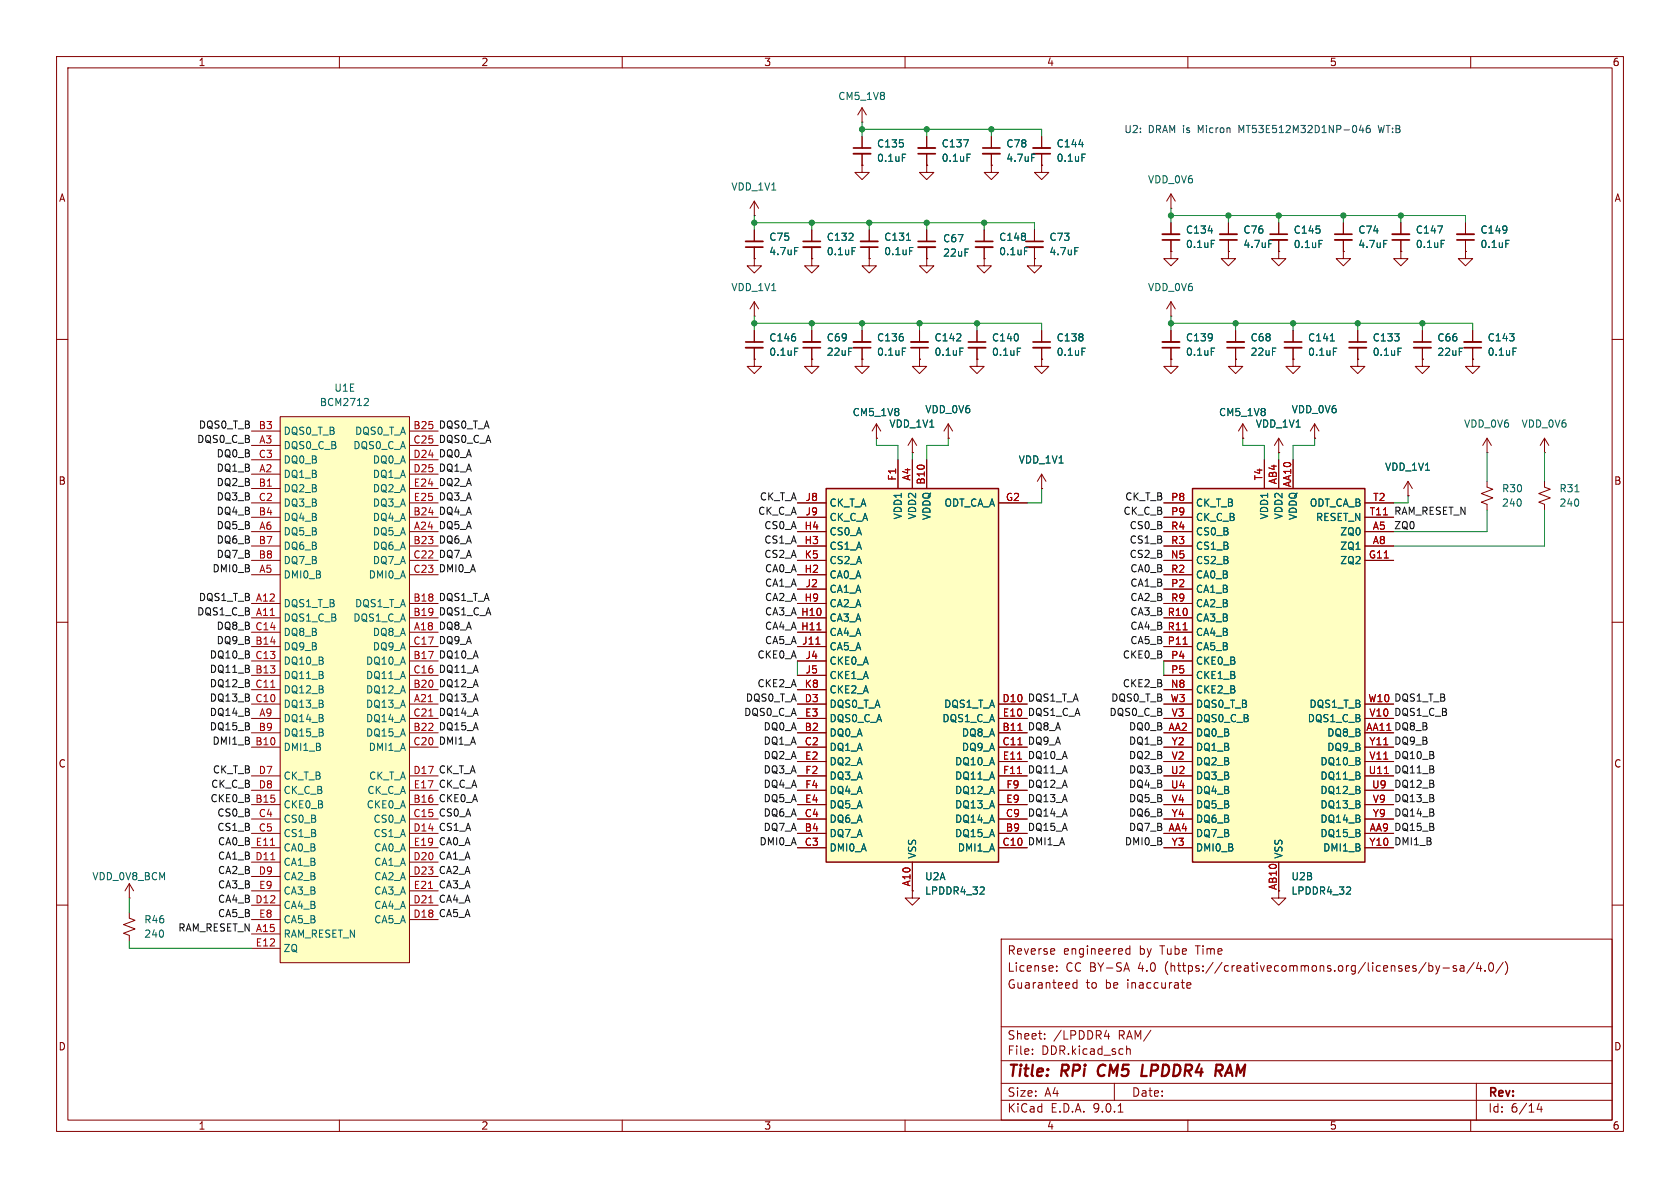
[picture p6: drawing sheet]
<svg xmlns="http://www.w3.org/2000/svg" width="297mm" height="210mm" viewBox="0 0 297 210" stroke-linecap="round" stroke-linejoin="round" font-family="sans-serif">
<g fill="none" stroke="#840000" stroke-width=".18">
<path d="M10 10h277v190h-277zM12 12h273v186h-273zM60 10v2M110 10v2M152.4 19.1v2.5M152.4 19.1l-.8 1.2M152.4 19.1l.8 1.2M160 10v2M210 10v2M260 10v2M152.4 21.6h.1M152.4 24.1v2.1"/>
<path d="M152.4 27.2v2M163.8 29.2v1.3h1.3l-1.3 1.3-1.2-1.3h1.2M163.8 29.2h.1M163.8 24.1v2.1M163.8 27.2v2M207 36.8h.1M207 34.3l-.8 1.3M207 34.3l.8 1.3M207 34.3v2.5M207 39.4v2M217.2 39.4v2M226.1 39.4v2"/>
<path d="M237.5 39.4v2M247.6 39.4v2M259.1 39.4v2M133.3 58.4v2.1M143.5 45.7v1.3h1.3l-1.3 1.3-1.3-1.3h1.3M143.5 45.7h.1M143.5 40.6v2.1M143.5 43.7v2M143.5 58.4v2.1M152.4 58.4v2.1M163.8 40.6v2.1M163.8 43.7v2"/>
<path d="M207 44.5v1.2h1.3l-1.3 1.3-1.3-1.3h1.3M207 44.5h.1M207 55.9h.1M207 42.4v2.1M207 53.3v2.6M207 58.4v2.1M207 53.3l-.8 1.3M207 53.3l.8 1.3M217.2 44.5v1.2h1.2l-1.2 1.3-1.3-1.3h1.3M217.2 44.5h.1M217.2 42.4v2.1M218.4 58.4v2.1"/>
<path d="M226.1 44.5v1.2h1.2l-1.2 1.3-1.3-1.3h1.3M226.1 44.5h.1M226.1 42.4v2.1M228.6 58.4v2.1M237.5 44.5v1.2h1.3l-1.3 1.3-1.3-1.3h1.3M237.5 44.5h.1M237.5 42.4v2.1M240 58.4v2.1M247.6 44.5v1.2h1.3l-1.3 1.3-1.2-1.3h1.2M247.6 44.5h.1M247.6 42.4v2.1M251.5 58.4v2.1"/>
<path d="M259.1 44.5v1.2h1.2l-1.2 1.3-1.3-1.3h1.3M259.1 44.5h.1M259.1 42.4v2.1M260.3 58.4v2.1M10 60h2M133.3 61.5v2M143.5 63.5v1.3h1.3l-1.3 1.2-1.3-1.2h1.3M143.5 63.5h.1M143.5 61.5v2M152.4 63.5v1.3h1.3l-1.3 1.2-1.3-1.2h1.3M152.4 63.5h.1M152.4 61.5v2"/>
<path d="M161.3 77.5l-.8 1.2M161.3 77.5l.8 1.2M161.3 77.5v2.5M162.6 63.5v1.3h1.2l-1.2 1.2-1.3-1.2h1.3M162.6 63.5h.1M167.6 77.5h.1M167.6 74.9l-.7 1.3M167.6 74.9l.8 1.3M167.6 74.9v2.6M207 63.5v1.3h1.3l-1.3 1.2-1.3-1.2h1.3M207 63.5h.1M207 61.5v2"/>
<path d="M218.4 63.5v1.3h1.3l-1.3 1.2-1.2-1.2h1.2M218.4 63.5h.1M218.4 61.5v2M219.7 77.5h.1M219.7 74.9l-.8 1.3M219.7 74.9l.8 1.3M219.7 74.9v2.6M226.1 77.5v2.5M226.1 77.5l-.8 1.2M226.1 77.5l.7 1.2M228.6 63.5v1.3h1.3l-1.3 1.2-1.3-1.2h1.3M228.6 63.5h.1"/>
<path d="M228.6 61.5v2M232.4 77.5h.1M232.4 74.9l-.8 1.3M232.4 74.9l.8 1.3M232.4 74.9v2.6M240 63.5v1.3h1.3l-1.3 1.2-1.2-1.2h1.2M240 63.5h.1M240 61.5v2M251.5 63.5v1.3h1.2l-1.2 1.2-1.3-1.2h1.3M251.5 63.5h.1M251.5 61.5v2M260.3 63.5v1.3h1.3l-1.3 1.2-1.2-1.2h1.2"/>
<path d="M260.3 63.5h.1M260.3 61.5v2M285 60h2M161.3 80h.1M184.1 86.4h.1M184.1 83.8l-.7 1.3M184.1 83.8l.8 1.3M184.1 83.8v2.6M226.1 80h.1M248.9 87.6h.1M248.9 85.1l-.7 1.3M248.9 85.1l.8 1.3"/>
<path d="M248.9 85.1v2.5M10 110h2M285 110h2M161.3 157.5v1.3h1.3l-1.3 1.2-1.3-1.2h1.3M161.3 157.5h.1M10 160h2M177 166h108v32h-108zM186.4 167.8l.1 .3-.8 .1M186.8 171.6v.1M186.8 170.8v.1M190.4 173.2v1.5M190.4 173.8l-.4-.1-.3 .3v.4l.1 .2h.6"/>
<path d="M199.2 170.2l.5 1.5M199.7 167.2v1.5M199.7 167.8l-.4-.1-.3 .3v.4l.2 .2h.5M209.8 174.2l.7-.1v-.3l-.5-.1-.2 .2 .1 .7h.6M252.6 170.2v1.5M252.6 170.8l.4-.1 .3 .3v.4l-.1 .2h-.6M253.8 170.7l.4 1M254.2 171.7l-.2 .4-.2 .1M254.5 170.7l-.3 1M255.1 171.1h1.1M257.5 170.8l-.4-.1-.2 .2 .1 .2 .5 .2v.3h-.6M258.2 170.8h.5l.1 .9"/>
<path d="M258.8 171.1h-.5a.29 .29 0 0 0-.2 .3 .29 .29 0 0 0 .2 .3l.5-.1M260.6 170.1l-1.3 2M261.4 170.1l-.4 1.1h1M261.7 170.7v1M262.5 171.6v.1M263.3 170.3l.2-.1a.81 .81 0 0 1 .6 .6 .81 .81 0 0 1-.3 .8l-.1 .1a.81 .81 0 0 1-.4-1.4zM265.7 170.1l-1.2 2M266.1 170a1.72 1.72 0 0 1 0 2.3M285 160h2M60 198v2M110 198v2M160 198v2"/>
<path d="M177 194.5h108M177 191.5h108M177 187.5h108M177 181.5h108M182.5 186.3v.1M182.5 185.5v.1M184.7 183.6v.1M184.7 182.8v.1M195.2 183.2h1M196 182.7v1M197 191.5v3M197.7 196.6h.8"/>
<path d="M199.2 184.9v1.5M199.2 185.5l.2-.1 .3 .1 .1 .9M210 198v2M260 198v2M261 191.5v6.5M272.1 195l-.4 1.1h1M272.5 195.6v1"/>
</g>
<path d="M194.4 188.5a1.27 1.27 0 0 0 0 1.6M202 188.2l-.2 2h.9M215.1 188.2l.9 .1a.58 .58 0 0 1-.3 1h-.8M215.4 189.3l.6 .9" fill="none" stroke="#840000" stroke-width=".4"/>
<g fill="none" stroke="#840000" stroke-width=".3">
<path d="M150.9 26.2h3M162.3 27.2h3.1M142 42.7h3M162.3 42.7h3.1M205.5 42.4h3M215.6 42.4h3.1M224.5 41.4h3.1M236 41.4h3M246.1 42.4h3.1M257.6 42.4h3M131.8 60.5h3.1M142 61.5h3"/>
<path d="M150.9 61.5h3M205.5 61.5h3M216.9 61.5h3.1M227.1 60.5h3M238.5 60.5h3.1M249.9 60.5h3.1M258.8 61.5h3.1"/>
</g>
<g fill="none" stroke="#840000" stroke-width=".33">
<path d="M150.9 27.2h3M162.3 26.2h3.1M142 43.7h3M162.3 43.7h3.1M205.5 41.4h3M215.6 41.4h3.1M224.5 42.4h3.1M236 42.4h3M246.1 41.4h3.1M257.6 41.4h3M131.8 61.5h3.1M142 60.5h3"/>
<path d="M150.9 60.5h3M205.5 60.5h3M216.9 60.5h3.1M227.1 61.5h3M238.5 61.5h3.1M249.9 61.5h3.1M258.8 60.5h3.1"/>
</g>
<g fill="none" stroke="#006464" stroke-width=".18">
<path d="M159.5 27.3h.6M170.4 24.7h.8l-.5 1.3M171 27.2h.6M254.2 39.9h.8l-.5 1.3M150.6 43.8h.6M213.6 40.8h.8M214.1 42.5h.6M224.3 42.5h.6M233.2 42.5h.6M244.6 42.5h.6M254.8 42.5h.6M266.2 42.5h.6"/>
<path d="M140.5 61.5h.6M159.5 61.5h.6M214.1 61.5h.6M235.2 60.3h.7M235.7 61.5h.6M247.2 61.5h.6M267.5 61.5h.6"/>
</g>
<path d="M49.5 73.7h22.9v96.5h-22.9z" fill="#ffffc2"/>
<g fill="none" stroke="#840000" stroke-width=".18">
<path d="M175.3 29.2v1.3h1.2l-1.2 1.3-1.3-1.3h1.3M175.3 29.2h.1M175.3 24.1v2.1M175.3 27.2v2M184.1 29.2v1.3h1.3l-1.3 1.3-1.2-1.3h1.2M184.1 29.2h.1M184.1 24.1v2.1M184.1 27.2v2M174 45.7v1.3h1.3l-1.3 1.3-1.3-1.3h1.3M174 45.7h.1M174 40.6v2.1M174 43.7v2"/>
<path d="M182.9 45.7v1.3h1.2l-1.2 1.3-1.3-1.3h1.3M182.9 45.7h.1M182.9 40.6v2.1M182.9 43.7v2M44.4 76.2h5.1M44.4 78.7h5.1M49.5 73.7h22.9v96.5h-22.9zM72.4 76.2h5.1M72.4 78.7h5.1M133.3 63.5v1.3h1.3l-1.3 1.2-1.2-1.2h1.2M133.3 63.5h.1M262.9 77.5l-.8 1.2"/>
<path d="M262.9 77.5l.8 1.2M262.9 77.5v2.5M273 77.5l-.7 1.2M273 77.5l.8 1.2M273 77.5v2.5M44.4 81.3h5.1M44.4 83.8h5.1M44.4 86.4h5.1M44.4 88.9h5.1M44.4 91.4h5.1M44.4 94h5.1M44.4 96.5h5.1"/>
<path d="M44.4 99.1h5.1M72.4 81.3h5.1M72.4 83.8h5.1M72.4 86.4h5.1M72.4 88.9h5.1M72.4 91.4h5.1M72.4 94h5.1M72.4 96.5h5.1M72.4 99.1h5.1M262.9 80h.1M262.9 85.1v1l1 .4-2 .7 2 .8-2 .8 1 .4v1M273 80h.1"/>
<path d="M273 85.1v1l1.1 .4-2.1 .7 2.1 .8-2.1 .8 1 .4v1M44.4 101.6h5.1M44.4 106.7h5.1M44.4 109.2h5.1M44.4 111.8h5.1M44.4 114.3h5.1M44.4 116.8h5.1M44.4 119.4h5.1M72.4 101.6h5.1M72.4 106.7h5.1M72.4 109.2h5.1M72.4 111.8h5.1"/>
<path d="M72.4 114.3h5.1M72.4 116.8h5.1M72.4 119.4h5.1M44.4 121.9h5.1M44.4 124.5h5.1M44.4 127h5.1M44.4 129.5h5.1M44.4 132.1h5.1M44.4 137.2h5.1M44.4 139.7h5.1M72.4 121.9h5.1M72.4 124.5h5.1"/>
<path d="M72.4 127h5.1M72.4 129.5h5.1M72.4 132.1h5.1M72.4 137.2h5.1M72.4 139.7h5.1M22.9 158.8h.1M22.9 156.2l-.8 1.3M22.9 156.2l.7 1.3M22.9 156.2v2.6M44.4 142.2h5.1M44.4 144.8h5.1M44.4 147.3h5.1"/>
<path d="M44.4 149.9h5.1M44.4 152.4h5.1M44.4 154.9h5.1M44.4 157.5h5.1M72.4 142.2h5.1M72.4 144.8h5.1M72.4 147.3h5.1M72.4 149.9h5.1M72.4 152.4h5.1M72.4 154.9h5.1M72.4 157.5h5.1M22.9 161.3v1l1 .4-2.1 .7 2.1 .8-2.1 .8 1.1 .4v1"/>
<path d="M44.4 160h5.1M44.4 162.6h5.1M44.4 165.1h5.1M44.4 167.6h5.1M72.4 160h5.1M72.4 162.6h5.1"/>
</g>
<path d="M47.9 121.5h.7M75.8 126.6h.7M47.8 149.4h.7M47.9 152h.7M75.7 157.1h.8M75.8 159.6h.7" fill="none" stroke="#a90000" stroke-width=".18"/>
<path d="M182.4 27.3h.6M190.7 25.5h.8M191.3 27.2h.6M181.1 43.8h.6M190 43.8h.6M64.6 70.4l.4 .1 .1 .3-.8 .9h.8M278.4 86.9h.7" fill="none" stroke="#006464" stroke-width=".18"/>
<path d="M173.7 26.2h3.1M182.6 27.2h3.1M172.5 42.7h3M181.4 42.7h3" fill="none" stroke="#840000" stroke-width=".3"/>
<path d="M173.7 27.2h3.1M182.6 26.2h3.1M172.5 43.7h3M181.4 43.7h3" fill="none" stroke="#840000" stroke-width=".33"/>
<path d="M146 86.4h30.5v66h-30.5z" fill="#ffffc2"/>
<path d="M146 86.4h30.5v66h-30.5z" fill="none" stroke="#840000" stroke-width=".25"/>
<g fill="none" stroke="#840000" stroke-width=".18">
<path d="M133.3 38.1h.1M133.3 35.6v2.5M133.3 35.6l-.7 1.2M133.3 35.6l.8 1.2M152.4 29.2v1.3h1.3l-1.3 1.3-1.3-1.3h1.3M152.4 29.2h.1M133.3 55.9h.1M133.3 45.7v1.3h1.3l-1.3 1.3-1.2-1.3h1.2M133.3 45.7h.1M133.3 53.3l-.7 1.3M133.3 53.3l.8 1.3M133.3 40.6v2.1"/>
<path d="M133.3 43.7v2M133.3 53.3v2.6M153.7 45.7v1.3h1.2l-1.2 1.3-1.3-1.3h1.3M153.7 45.7h.1M162.6 58.4v2.1M163.8 45.7v1.3h1.3l-1.3 1.3-1.2-1.3h1.2M163.8 45.7h.1M172.7 58.4v2.1M184.1 58.4v2.1M154.9 77.5h.1M154.9 74.9l-.7 1.3M154.9 74.9l.8 1.3"/>
<path d="M154.9 74.9v2.6M162.6 61.5v2M172.7 63.5v1.3h1.3l-1.3 1.2-1.3-1.2h1.3M172.7 63.5h.1M172.7 61.5v2M184.1 63.5v1.3h1.3l-1.3 1.2-1.2-1.2h1.2M184.1 63.5h.1M184.1 61.5v2M141 88.9h5M141 91.4h5M141 94h5M141 96.5h5"/>
<path d="M141 99.1h5M158.7 81.3v5.1M161.3 81.3v5.1M163.8 81.3v5.1M176.5 88.9h5.1M141 101.6h5M141 104.1h5M141 106.7h5M141 109.2h5M141 111.8h5M141 114.3h5M141 116.8h5"/>
<path d="M141 119.4h5M141 121.9h5M141 124.5h5M141 127h5M141 129.5h5M141 132.1h5M141 134.6h5M141 137.2h5M141 139.7h5M176.5 124.5h5.1M176.5 127h5.1M176.5 129.5h5.1"/>
<path d="M176.5 132.1h5.1M176.5 134.6h5.1M176.5 137.2h5.1M176.5 139.7h5.1M141 142.2h5M141 144.8h5M141 147.3h5M141 149.9h5M161.3 152.4v5.1M176.5 142.2h5.1M176.5 144.8h5.1M176.5 147.3h5.1"/>
<path d="M176.5 149.9h5.1M226.1 157.5v1.3h1.2l-1.2 1.2-1.3-1.2h1.3"/>
</g>
<path d="M144.2 113.9h.8M144.4 111.3h.7M179.9 136.7h.7M179.9 134.2h.7M179.9 129.1h.8M179.9 131.7h.8" fill="none" stroke="#a90000" stroke-width=".18"/>
<path d="M140.5 43.8h.6M169.7 61.5h.6M179.8 61.5h.7M191.3 61.5h.6M173.9 156.9l.1 .1-.1 .3-.7 .8h.8" fill="none" stroke="#006464" stroke-width=".18"/>
<path d="M131.8 43.7h3.1M161 61.5h3.1M171.2 60.5h3M182.6 60.5h3.1" fill="none" stroke="#840000" stroke-width=".3"/>
<path d="M131.8 42.7h3.1M161 60.5h3.1M171.2 61.5h3M182.6 61.5h3.1" fill="none" stroke="#840000" stroke-width=".33"/>
<path d="M210.8 86.4h30.5v66h-30.5z" fill="#ffffc2"/>
<path d="M210.8 86.4h30.5v66h-30.5z" fill="none" stroke="#840000" stroke-width=".25"/>
<g fill="none" stroke="#840000" stroke-width=".18">
<path d="M152.4 29.2h.1M152.4 24.1v2.1M152.4 27.2v2M163.8 29.2h.1M163.8 24.1v2.1M163.8 27.2v2M175.3 29.2h.1M175.3 24.1v2.1M175.3 27.2v2M184.1 29.2h.1M184.1 24.1v2.1M184.1 27.2v2"/>
<path d="M207 39.4v2M217.2 39.4v2M226.1 39.4v2M237.5 39.4v2M247.6 39.4v2M259.1 39.4v2M133.3 45.7h.1M133.3 40.6v2.1M133.3 43.7v2M133.3 58.4v2.1M143.5 45.7h.1M143.5 40.6v2.1"/>
<path d="M143.5 43.7v2M143.5 58.4v2.1M152.4 58.4v2.1M153.7 45.7h.1M153.7 40.6v2.1M153.7 43.7v2M162.6 58.4v2.1M163.8 45.7h.1M163.8 40.6v2.1M163.8 43.7v2M172.7 58.4v2.1M174 45.7h.1"/>
<path d="M174 40.6v2.1M174 43.7v2M182.9 45.7h.1M182.9 40.6v2.1M182.9 43.7v2M184.1 58.4v2.1M207 44.5h.1M207 42.4v2.1M207 58.4v2.1M217.2 44.5h.1M217.2 42.4v2.1M218.4 58.4v2.1"/>
<path d="M226.1 44.5h.1M226.1 42.4v2.1M228.6 58.4v2.1M237.5 44.5h.1M237.5 42.4v2.1M240 58.4v2.1M247.6 44.5h.1M247.6 42.4v2.1M251.5 58.4v2.1M259.1 44.5h.1M259.1 42.4v2.1M260.3 58.4v2.1"/>
<path d="M133.3 63.5h.1M133.3 61.5v2M143.5 63.5h.1M143.5 61.5v2M152.4 63.5h.1M152.4 61.5v2M154.9 77.5h.1M162.6 63.5h.1M162.6 61.5v2M167.6 77.5h.1M172.7 63.5h.1M172.7 61.5v2"/>
<path d="M184.1 63.5h.1M184.1 61.5v2M207 63.5h.1M207 61.5v2M218.4 63.5h.1M218.4 61.5v2M219.7 77.5h.1M228.6 63.5h.1M228.6 61.5v2M232.4 77.5h.1M240 63.5h.1M240 61.5v2"/>
<path d="M251.5 63.5h.1M251.5 61.5v2M260.3 63.5h.1M260.3 61.5v2M141 88.9h5M141 91.4h5M141 94h5M141 96.5h5M141 99.1h5M158.7 81.3v5.1M161.3 80h.1M161.3 81.3v5.1"/>
<path d="M163.8 81.3v5.1M176.5 88.9h5.1M184.1 86.4h.1M205.7 88.9h5.1M205.7 91.4h5.1M205.7 94h5.1M205.7 96.5h5.1M205.7 99.1h5.1M223.5 81.3v5.1M226.1 80h.1M226.1 81.3v5.1M228.6 81.3v5.1"/>
<path d="M241.3 88.9h5.1M241.3 91.4h5.1M241.3 94h5.1M241.3 96.5h5.1M241.3 99.1h5.1M248.9 87.6h.1M141 101.6h5M141 104.1h5M141 106.7h5M141 109.2h5M141 111.8h5M141 114.3h5"/>
<path d="M141 116.8h5M141 119.4h5M205.7 101.6h5.1M205.7 104.1h5.1M205.7 106.7h5.1M205.7 109.2h5.1M205.7 111.8h5.1M205.7 114.3h5.1M205.7 116.8h5.1M205.7 119.4h5.1M141 121.9h5M141 124.5h5"/>
<path d="M141 127h5M141 129.5h5M141 132.1h5M141 134.6h5M141 137.2h5M141 139.7h5M176.5 124.5h5.1M176.5 127h5.1M176.5 129.5h5.1M176.5 132.1h5.1M176.5 134.6h5.1M176.5 137.2h5.1"/>
<path d="M176.5 139.7h5.1M205.7 121.9h5.1M205.7 124.5h5.1M205.7 127h5.1M205.7 129.5h5.1M205.7 132.1h5.1M205.7 134.6h5.1M205.7 137.2h5.1M205.7 139.7h5.1M241.3 124.5h5.1M241.3 127h5.1M241.3 129.5h5.1"/>
<path d="M241.3 132.1h5.1M241.3 134.6h5.1M241.3 137.2h5.1M241.3 139.7h5.1M141 142.2h5M141 144.8h5M141 147.3h5M141 149.9h5M161.3 157.5h.1M161.3 152.4v5.1M176.5 142.2h5.1M176.5 144.8h5.1"/>
<path d="M176.5 147.3h5.1M176.5 149.9h5.1M205.7 142.2h5.1M205.7 144.8h5.1M205.7 147.3h5.1M205.7 149.9h5.1M226.1 152.4v5.1M241.3 142.2h5.1M241.3 144.8h5.1M241.3 147.3h5.1M241.3 149.9h5.1"/>
</g>
<path d="M144.2 113.9h.8M144.4 111.3h.7M209.2 111.3h.7M209.2 113.9h.7M179.9 136.7h.7M179.9 134.2h.7M179.9 129.1h.8M179.9 131.7h.8M244.7 136.7h.8" fill="none" stroke="#a90000" stroke-width=".18"/>
<g fill="none" stroke="#006464" stroke-width=".18">
<path d="M159.5 27.3h.6M170.4 24.7h.8l-.5 1.3M171 27.2h.6M182.4 27.3h.6M190.7 25.5h.8M191.3 27.2h.6M254.2 39.9h.8l-.5 1.3M140.5 43.8h.6M150.6 43.8h.6M160.3 42.5h.7M160.8 43.8h.6M181.1 43.8h.6"/>
<path d="M190 43.8h.6M213.6 40.8h.8M214.1 42.5h.6M224.3 42.5h.6M233.2 42.5h.6M244.6 42.5h.6M254.8 42.5h.6M266.2 42.5h.6M140.5 61.5h.6M159.5 61.5h.6M169.7 61.5h.6M179.8 61.5h.7"/>
<path d="M191.3 61.5h.6M214.1 61.5h.6M235.2 60.3h.7M235.7 61.5h.6M247.2 61.5h.6M267.5 61.5h.6M173.9 156.9l.1 .1-.1 .3-.7 .8h.8M238.7 156.9l.1 .1-.1 .3-.7 .8h.8"/>
</g>
<path d="M152.1 43.7h3.1" fill="none" stroke="#840000" stroke-width=".3"/>
<path d="M152.1 42.7h3.1" fill="none" stroke="#840000" stroke-width=".33"/>
<g fill="none" stroke="#009600" stroke-width=".18">
<path d="M133.3 39.4h49.6v1.2M133.3 38.1v2.5M143.5 39.4v1.2M152.4 22.9h31.7v1.2M152.4 21.6v2.5M153.7 39.4v1.2M163.8 22.9v1.2M163.8 39.4v1.2M174 39.4v1.2M175.3 22.9v1.2M207 38.1h52.1v1.3M207 36.8v2.6"/>
<path d="M217.2 38.1v1.3M226.1 38.1v1.3M237.5 38.1v1.3M247.6 38.1v1.3M133.3 57.2h50.8v1.2M133.3 55.9v2.5M143.5 57.2v1.2M152.4 57.2v1.2M162.6 57.2v1.2M172.7 57.2v1.2M207 55.9v2.5M207 57.2h53.3v1.2"/>
<path d="M218.4 57.2v1.2M228.6 57.2v1.2M240 57.2v1.2M251.5 57.2v1.2M154.9 77.5v1.2h3.8v2.6M167.6 77.5v1.2h-3.8v2.6M219.7 77.5v1.2h3.8v2.6M232.4 77.5v1.2h-3.8v2.6M161.3 80v1.3M184.1 86.4v2.5h-2.5M226.1 80v1.3M248.9 87.6v1.3h-2.5"/>
<path d="M262.9 80v5.1M262.9 90.2v3.8h-16.5M273 80v5.1M273 90.2v6.3h-26.6M141 116.8v2.6M205.7 116.8v2.6M22.9 158.8v2.5M22.9 166.4v1.2h21.5"/>
</g>
<path d="M240.6 22.1l-.3 .9h.8M240.9 22.6v.8M242.1 22.2h-.3a.86 .86 0 0 0 0 1.2l.4-.1 .1-.4-.3-.2h-.2l-.3 .2M243.6 22.2l.3 1.2" fill="none" stroke="#0000c2" stroke-width=".18"/>
<g fill="#009600" stroke="#009600" stroke-width=".18">
<circle cx="247.6" cy="38.1" r=".46"/>
<circle cx="237.5" cy="38.1" r=".46"/>
<circle cx="218.4" cy="57.2" r=".46"/>
<circle cx="207" cy="38.1" r=".46"/>
<circle cx="217.2" cy="38.1" r=".46"/>
<circle cx="226.1" cy="38.1" r=".46"/>
<circle cx="207" cy="57.2" r=".46"/>
<circle cx="240" cy="57.2" r=".46"/>
<circle cx="228.6" cy="57.2" r=".46"/>
<circle cx="251.5" cy="57.2" r=".46"/>
<circle cx="175.3" cy="22.9" r=".46"/>
<circle cx="172.7" cy="57.2" r=".46"/>
<circle cx="162.6" cy="57.2" r=".46"/>
<circle cx="153.7" cy="39.4" r=".46"/>
<circle cx="152.4" cy="57.2" r=".46"/>
<circle cx="174" cy="39.4" r=".46"/>
<circle cx="163.8" cy="39.4" r=".46"/>
<circle cx="143.5" cy="39.4" r=".46"/>
<circle cx="163.8" cy="22.9" r=".46"/>
<circle cx="152.4" cy="22.9" r=".46"/>
<circle cx="143.5" cy="57.2" r=".46"/>
<circle cx="133.3" cy="39.4" r=".46"/>
<circle cx="133.3" cy="57.2" r=".46"/>
</g>
<g font-size="2.8" fill="#840000">
<text x="178" y="190.9">Title:</text>
<text x="187.7" y="190.9">RPi</text>
<text x="194.9" y="190.9">CM5</text>
<text x="203.4" y="190.9">LPDDR4</text>
<text x="217.3" y="190.9">RAM</text>
</g>
<g font-size="2.1" fill="#840000">
<text x="178" y="172">License:</text>
<text x="178" y="169">Reverse</text>
<text x="187.9" y="169">engineered</text>
<text x="188.4" y="172">CC BY-SA</text>
<text x="201.3" y="172">4.0</text>
<text x="201.5" y="169">by</text>
<text x="205.3" y="169">Tube</text>
<text x="206.2" y="172">(https://creativecommons.org/licenses/by-sa/4.0/)</text>
<text x="211.7" y="169">Time</text>
<text x="178" y="175">Guaranteed</text>
<text x="191.9" y="175">to</text>
<text x="195.5" y="175">be</text>
<text x="199.4" y="175">inaccurate</text>
<text x="178" y="184">Sheet:</text>
<text x="186.2" y="184">/LPDDR4</text>
<text x="197.7" y="184">RAM/</text>
<text x="178" y="186.7">File:</text>
<text x="184.1" y="186.7">DDR.kicad_sch</text>
<text x="178" y="196.9">KiCad</text>
<text x="178" y="194.1">Size:</text>
<text x="184.7" y="194.1">A4</text>
<text x="185.7" y="196.9">E.D.A.</text>
<text x="193.3" y="196.9">9.0.1</text>
<text x="200" y="194.1">Date:</text>
<text x="263" y="194.3">Rev:</text>
<text x="263" y="196.9">Id:</text>
<text x="267.1" y="196.9">6/14</text>
</g>
<g font-size="1.8" fill="#840000">
<text x="35" y="11.9">1</text>
<text x="85" y="11.9">2</text>
<text x="135" y="11.9">3</text>
<text x="185" y="11.9">4</text>
<text x="235" y="11.9">5</text>
<text x="285" y="11.9">6</text>
<text x="10.3" y="35.9">A</text>
<text x="285.3" y="35.9">A</text>
<text x="10.3" y="85.9">B</text>
<text x="285.3" y="85.9">B</text>
<text x="10.3" y="135.9">C</text>
<text x="285.3" y="135.9">C</text>
<text x="10.3" y="185.9">D</text>
<text x="285.3" y="185.9">D</text>
<text x="35" y="199.9">1</text>
<text x="85" y="199.9">2</text>
<text x="135" y="199.9">3</text>
<text x="185" y="199.9">4</text>
<text x="235" y="199.9">5</text>
<text x="285" y="199.9">6</text>
</g>
<g font-size="1.8" fill="#006464">
<text x="148.1" y="17.9">CM5_1V8</text>
<text x="154.9" y="26.3">C135</text>
<text x="154.9" y="28.8">0.1uF</text>
<text x="166.4" y="26.3">C137</text>
<text x="166.4" y="28.8">0.1uF</text>
<text x="177.8" y="26.3">C78</text>
<text x="177.8" y="28.8">4.7uF</text>
<text x="186.7" y="26.3">C144</text>
<text x="186.7" y="28.8">0.1uF</text>
<text x="129.2" y="33.9">VDD_1V1</text>
<text x="202.9" y="32.6">VDD_0V6</text>
<text x="209.6" y="41.5">C134</text>
<text x="219.7" y="41.5">C76</text>
<text x="228.6" y="41.5">C145</text>
<text x="240" y="41.5">C74</text>
<text x="250.2" y="41.5">C147</text>
<text x="261.6" y="41.5">C149</text>
<text x="135.9" y="42.8">C75</text>
<text x="135.9" y="45.3">4.7uF</text>
<text x="146.1" y="42.8">C132</text>
<text x="146.1" y="45.3">0.1uF</text>
<text x="156.2" y="42.8">C131</text>
<text x="156.2" y="45.3">0.1uF</text>
<text x="166.6" y="43">C67</text>
<text x="166.6" y="45.6">22uF</text>
<text x="176.5" y="42.8">C148</text>
<text x="176.5" y="45.3">0.1uF</text>
<text x="185.4" y="42.8">C73</text>
<text x="185.4" y="45.3">4.7uF</text>
<text x="209.6" y="44">0.1uF</text>
<text x="219.7" y="44">4.7uF</text>
<text x="228.6" y="44">0.1uF</text>
<text x="240" y="44">4.7uF</text>
<text x="250.2" y="44">0.1uF</text>
<text x="261.6" y="44">0.1uF</text>
<text x="129.2" y="51.7">VDD_1V1</text>
<text x="202.9" y="51.7">VDD_0V6</text>
<text x="135.9" y="60.6">C146</text>
<text x="135.9" y="63.1">0.1uF</text>
<text x="146.1" y="60.5">C69</text>
<text x="146.1" y="63.1">22uF</text>
<text x="154.9" y="60.5">C136</text>
<text x="154.9" y="63.1">0.1uF</text>
<text x="165.1" y="60.5">C142</text>
<text x="165.1" y="63.1">0.1uF</text>
<text x="175.3" y="60.6">C140</text>
<text x="175.3" y="63.1">0.1uF</text>
<text x="186.7" y="60.6">C138</text>
<text x="186.7" y="63.1">0.1uF</text>
<text x="209.6" y="60.5">C139</text>
<text x="209.6" y="63.1">0.1uF</text>
<text x="221" y="60.5">C68</text>
<text x="221" y="63.1">22uF</text>
<text x="231.1" y="60.6">C141</text>
<text x="231.1" y="63.1">0.1uF</text>
<text x="242.6" y="60.6">C133</text>
<text x="242.6" y="63.1">0.1uF</text>
<text x="254" y="60.6">C66</text>
<text x="254" y="63.1">22uF</text>
<text x="262.9" y="60.5">C143</text>
<text x="262.9" y="63.1">0.1uF</text>
<text x="56.4" y="72">BCM2712</text>
<text x="59" y="69.4">U1E</text>
<text x="50" y="77.1">DQS0_T_B</text>
<text x="62.7" y="77.1">DQS0_T_A</text>
<text x="150.6" y="73.8">CM5_1V8</text>
<text x="157.1" y="75.8">VDD_1V1</text>
<text x="163.5" y="73.3">VDD_0V6</text>
<text x="215.4" y="73.8">CM5_1V8</text>
<text x="221.9" y="75.8">VDD_1V1</text>
<text x="228.3" y="73.3">VDD_0V6</text>
<text x="258.7" y="75.8">VDD_0V6</text>
<text x="268.9" y="75.8">VDD_0V6</text>
<text x="50" y="79.6">DQS0_C_B</text>
<text x="50" y="82.1">DQ0_B</text>
<text x="62.4" y="79.6">DQS0_C_A</text>
<text x="65.8" y="82.1">DQ0_A</text>
<text x="180" y="82.1">VDD_1V1</text>
<text x="244.8" y="83.4">VDD_1V1</text>
<text x="50" y="84.7">DQ1_B</text>
<text x="50" y="87.2">DQ2_B</text>
<text x="50" y="89.8">DQ3_B</text>
<text x="65.8" y="84.7">DQ1_A</text>
<text x="65.8" y="87.2">DQ2_A</text>
<text x="65.8" y="89.8">DQ3_A</text>
<text x="146.6" y="89.8">CK_T_A</text>
<text x="166.9" y="89.8">ODT_CA_A</text>
<text x="211.3" y="89.8">CK_T_B</text>
<text x="231.5" y="89.8">ODT_CA_B</text>
<text x="265.4" y="89.8">240</text>
<text x="265.4" y="87.2">R30</text>
<text x="275.6" y="89.8">240</text>
<text x="275.6" y="87.2">R31</text>
<text x="50" y="92.3">DQ4_B</text>
<text x="50" y="94.8">DQ5_B</text>
<text x="65.8" y="92.3">DQ4_A</text>
<text x="65.8" y="94.8">DQ5_A</text>
<text x="146.6" y="92.3">CK_C_A</text>
<text x="146.6" y="94.8">CS0_A</text>
<text x="159.6" y="91.9" transform="rotate(-90 159.6 91.9)">VDD1</text>
<text x="162.2" y="91.9" transform="rotate(-90 162.2 91.9)">VDD2</text>
<text x="164.7" y="92" transform="rotate(-90 164.7 92)">VDDQ</text>
<text x="211.3" y="92.3">CK_C_B</text>
<text x="211.3" y="94.8">CS0_B</text>
<text x="224.4" y="91.9" transform="rotate(-90 224.4 91.9)">VDD1</text>
<text x="226.9" y="91.9" transform="rotate(-90 226.9 91.9)">VDD2</text>
<text x="229.5" y="92" transform="rotate(-90 229.5 92)">VDDQ</text>
<text x="232.5" y="92.3">RESET_N</text>
<text x="236.8" y="94.8">ZQ0</text>
<text x="50" y="97.4">DQ6_B</text>
<text x="50" y="99.9">DQ7_B</text>
<text x="65.8" y="97.4">DQ6_A</text>
<text x="65.8" y="99.9">DQ7_A</text>
<text x="146.6" y="97.4">CS1_A</text>
<text x="146.6" y="99.9">CS2_A</text>
<text x="211.3" y="97.4">CS1_B</text>
<text x="211.3" y="99.9">CS2_B</text>
<text x="236.8" y="97.4">ZQ1</text>
<text x="236.8" y="99.9">ZQ2</text>
<text x="50" y="102.5">DMI0_B</text>
<text x="50" y="107.5">DQS1_T_B</text>
<text x="62.7" y="107.5">DQS1_T_A</text>
<text x="65.1" y="102.5">DMI0_A</text>
<text x="146.6" y="102.5">CA0_A</text>
<text x="146.6" y="105">CA1_A</text>
<text x="146.6" y="107.5">CA2_A</text>
<text x="211.3" y="102.5">CA0_B</text>
<text x="211.3" y="105">CA1_B</text>
<text x="211.3" y="107.5">CA2_B</text>
<text x="50" y="110.1">DQS1_C_B</text>
<text x="50" y="112.6">DQ8_B</text>
<text x="62.4" y="110.1">DQS1_C_A</text>
<text x="65.8" y="112.6">DQ8_A</text>
<text x="146.6" y="110.1">CA3_A</text>
<text x="146.6" y="112.6">CA4_A</text>
<text x="211.3" y="110.1">CA3_B</text>
<text x="211.3" y="112.6">CA4_B</text>
<text x="50" y="115.2">DQ9_B</text>
<text x="50" y="117.7">DQ10_B</text>
<text x="64.6" y="117.7">DQ10_A</text>
<text x="65.8" y="115.2">DQ9_A</text>
<text x="146.6" y="115.2">CA5_A</text>
<text x="146.6" y="117.7">CKE0_A</text>
<text x="211.3" y="115.2">CA5_B</text>
<text x="211.3" y="117.7">CKE0_B</text>
<text x="50" y="120.2">DQ11_B</text>
<text x="50" y="122.8">DQ12_B</text>
<text x="50" y="125.3">DQ13_B</text>
<text x="64.6" y="120.2">DQ11_A</text>
<text x="64.6" y="122.8">DQ12_A</text>
<text x="64.6" y="125.3">DQ13_A</text>
<text x="146.6" y="120.2">CKE1_A</text>
<text x="146.6" y="122.8">CKE2_A</text>
<text x="146.6" y="125.3">DQS0_T_A</text>
<text x="166.8" y="125.3">DQS1_T_A</text>
<text x="211.3" y="120.2">CKE1_B</text>
<text x="211.3" y="122.8">CKE2_B</text>
<text x="211.3" y="125.3">DQS0_T_B</text>
<text x="231.4" y="125.3">DQS1_T_B</text>
<text x="50" y="127.9">DQ14_B</text>
<text x="50" y="130.4">DQ15_B</text>
<text x="64.6" y="127.9">DQ14_A</text>
<text x="64.6" y="130.4">DQ15_A</text>
<text x="146.6" y="127.9">DQS0_C_A</text>
<text x="146.6" y="130.4">DQ0_A</text>
<text x="166.5" y="127.9">DQS1_C_A</text>
<text x="170" y="130.4">DQ8_A</text>
<text x="211.3" y="127.9">DQS0_C_B</text>
<text x="211.3" y="130.4">DQ0_B</text>
<text x="231.1" y="127.9">DQS1_C_B</text>
<text x="234.5" y="130.4">DQ8_B</text>
<text x="50" y="132.9">DMI1_B</text>
<text x="65.1" y="132.9">DMI1_A</text>
<text x="146.6" y="132.9">DQ1_A</text>
<text x="146.6" y="135.5">DQ2_A</text>
<text x="168.7" y="135.5">DQ10_A</text>
<text x="170" y="132.9">DQ9_A</text>
<text x="211.3" y="132.9">DQ1_B</text>
<text x="211.3" y="135.5">DQ2_B</text>
<text x="233.3" y="135.5">DQ10_B</text>
<text x="234.5" y="132.9">DQ9_B</text>
<text x="50" y="138">CK_T_B</text>
<text x="50" y="140.6">CK_C_B</text>
<text x="50" y="143.1">CKE0_B</text>
<text x="64.7" y="143.1">CKE0_A</text>
<text x="64.8" y="140.6">CK_C_A</text>
<text x="65.1" y="138">CK_T_A</text>
<text x="146.6" y="138">DQ3_A</text>
<text x="146.6" y="140.6">DQ4_A</text>
<text x="146.6" y="143.1">DQ5_A</text>
<text x="168.7" y="138">DQ11_A</text>
<text x="168.7" y="140.6">DQ12_A</text>
<text x="168.7" y="143.1">DQ13_A</text>
<text x="211.3" y="138">DQ3_B</text>
<text x="211.3" y="140.6">DQ4_B</text>
<text x="211.3" y="143.1">DQ5_B</text>
<text x="233.3" y="138">DQ11_B</text>
<text x="233.3" y="140.6">DQ12_B</text>
<text x="233.3" y="143.1">DQ13_B</text>
<text x="50" y="145.6">CS0_B</text>
<text x="50" y="148.2">CS1_B</text>
<text x="65.9" y="145.6">CS0_A</text>
<text x="65.9" y="148.2">CS1_A</text>
<text x="146.6" y="145.6">DQ6_A</text>
<text x="146.6" y="148.2">DQ7_A</text>
<text x="168.7" y="145.6">DQ14_A</text>
<text x="168.7" y="148.2">DQ15_A</text>
<text x="211.3" y="145.6">DQ6_B</text>
<text x="211.3" y="148.2">DQ7_B</text>
<text x="233.3" y="145.6">DQ14_B</text>
<text x="233.3" y="148.2">DQ15_B</text>
<text x="16.2" y="155.8">VDD_0V8_BCM</text>
<text x="50" y="150.7">CA0_B</text>
<text x="50" y="153.3">CA1_B</text>
<text x="50" y="155.8">CA2_B</text>
<text x="66.1" y="150.7">CA0_A</text>
<text x="66.1" y="153.3">CA1_A</text>
<text x="66.1" y="155.8">CA2_A</text>
<text x="146.6" y="150.7">DMI0_A</text>
<text x="162.2" y="151.9" transform="rotate(-90 162.2 151.9)">VSS</text>
<text x="163.4" y="155.8">U2A</text>
<text x="169.2" y="150.7">DMI1_A</text>
<text x="211.3" y="150.7">DMI0_B</text>
<text x="226.9" y="151.9" transform="rotate(-90 226.9 151.9)">VSS</text>
<text x="228.2" y="155.8">U2B</text>
<text x="233.8" y="150.7">DMI1_B</text>
<text x="50" y="158.3">CA3_B</text>
<text x="50" y="160.9">CA4_B</text>
<text x="66.1" y="158.3">CA3_A</text>
<text x="66.1" y="160.9">CA4_A</text>
<text x="163.4" y="158.3">LPDDR4_32</text>
<text x="228.2" y="158.3">LPDDR4_32</text>
<text x="25.4" y="166">240</text>
<text x="25.4" y="163.4">R46</text>
<text x="50" y="163.4">CA5_B</text>
<text x="50" y="166">RAM_RESET_N</text>
<text x="66.1" y="163.4">CA5_A</text>
<text x="50" y="168.5">ZQ</text>
</g>
<g font-size="1.8" fill="#0000c2">
<text x="198.7" y="23.7">U2:</text>
<text x="203" y="23.7">DRAM is</text>
<text x="212" y="23.7">Micron</text>
<text x="219.4" y="23.7">MT53E512M32D1NP-046</text>
<text x="244.4" y="23.7">WT:B</text>
</g>
<g font-size="1.8" fill="#0f0f0f">
<text x="35.1" y="75.9">DQS0_T_B</text>
<text x="77.5" y="75.9">DQS0_T_A</text>
<text x="34.8" y="78.4">DQS0_C_B</text>
<text x="38.2" y="83.5">DQ1_B</text>
<text x="38.2" y="80.9">DQ0_B</text>
<text x="77.5" y="83.5">DQ1_A</text>
<text x="77.5" y="78.4">DQS0_C_A</text>
<text x="77.5" y="80.9">DQ0_A</text>
<text x="38.2" y="88.6">DQ3_B</text>
<text x="38.2" y="86">DQ2_B</text>
<text x="77.5" y="86">DQ2_A</text>
<text x="77.5" y="88.6">DQ3_A</text>
<text x="134.2" y="88.6">CK_T_A</text>
<text x="198.8" y="88.6">CK_T_B</text>
<text x="38.2" y="91.1">DQ4_B</text>
<text x="38.2" y="93.6">DQ5_B</text>
<text x="77.5" y="93.6">DQ5_A</text>
<text x="77.5" y="91.1">DQ4_A</text>
<text x="133.9" y="91.1">CK_C_A</text>
<text x="135" y="93.6">CS0_A</text>
<text x="198.5" y="91.1">CK_C_B</text>
<text x="199.6" y="93.6">CS0_B</text>
<text x="246.4" y="93.6">ZQ0</text>
<text x="246.4" y="91.1">RAM_RESET_N</text>
<text x="37.5" y="101.3">DMI0_B</text>
<text x="38.2" y="98.7">DQ7_B</text>
<text x="38.2" y="96.2">DQ6_B</text>
<text x="77.5" y="98.7">DQ7_A</text>
<text x="77.5" y="96.2">DQ6_A</text>
<text x="77.5" y="101.3">DMI0_A</text>
<text x="135" y="96.2">CS1_A</text>
<text x="135" y="98.7">CS2_A</text>
<text x="135.1" y="101.3">CA0_A</text>
<text x="199.6" y="98.7">CS2_B</text>
<text x="199.6" y="96.2">CS1_B</text>
<text x="199.7" y="101.3">CA0_B</text>
<text x="35.1" y="106.3">DQS1_T_B A12</text>
<text x="77.5" y="106.3">DQS1_T_A</text>
<text x="135.1" y="103.8">CA1_A</text>
<text x="135.1" y="106.3">CA2_A</text>
<text x="199.7" y="103.8">CA1_B</text>
<text x="199.7" y="106.3">CA2_B</text>
<text x="34.8" y="108.9">DQS1_C_B A11</text>
<text x="38.2" y="111.4">DQ8_B C14</text>
<text x="38.2" y="114">DQ9_B B14</text>
<text x="77.5" y="108.9">DQS1_C_A</text>
<text x="77.5" y="114">DQ9_A</text>
<text x="77.5" y="111.4">DQ8_A</text>
<text x="135.1" y="114">CA5_A J11</text>
<text x="135.1" y="111.4">CA4_A H11</text>
<text x="135.1" y="108.9">CA3_A H10</text>
<text x="199.7" y="111.4">CA4_B R11</text>
<text x="199.7" y="114">CA5_B P11</text>
<text x="199.7" y="108.9">CA3_B R10</text>
<text x="37" y="119">DQ11_B</text>
<text x="37" y="116.5">DQ10_B</text>
<text x="77.5" y="119">DQ11_A</text>
<text x="77.5" y="116.5">DQ10_A</text>
<text x="133.8" y="116.5">CKE0_A</text>
<text x="198.4" y="116.5">CKE0_B</text>
<text x="37" y="121.6">DQ12_B</text>
<text x="37" y="124.1">DQ13_B</text>
<text x="77.5" y="121.6">DQ12_A</text>
<text x="77.5" y="124.1">DQ13_A</text>
<text x="131.8" y="124.1">DQS0_T_A</text>
<text x="133.8" y="121.6">CKE2_A</text>
<text x="181.6" y="124.1">DQS1_T_A</text>
<text x="196.3" y="124.1">DQS0_T_B</text>
<text x="198.4" y="121.6">CKE2_B</text>
<text x="241.8" y="124.2">W10 DQS1_T_B</text>
<text x="37" y="129.2">DQ15_B</text>
<text x="37" y="126.7">DQ14_B</text>
<text x="37.5" y="131.7">DMI1_B B10</text>
<text x="77.5" y="131.7">DMI1_A</text>
<text x="77.5" y="126.7">DQ14_A</text>
<text x="77.5" y="129.2">DQ15_A</text>
<text x="131.5" y="126.7">DQS0_C_A</text>
<text x="134.9" y="129.2">DQ0_A</text>
<text x="134.9" y="131.7">DQ1_A</text>
<text x="181.6" y="131.7">DQ9_A</text>
<text x="181.6" y="126.7">DQS1_C_A</text>
<text x="181.6" y="129.2">DQ8_A</text>
<text x="196" y="126.7">DQS0_C_B</text>
<text x="199.5" y="129.2">DQ0_B AA2</text>
<text x="199.5" y="131.7">DQ1_B</text>
<text x="241.4" y="129.3">AA11 DQ8_B</text>
<text x="246.4" y="126.7">DQS1_C_B</text>
<text x="246.4" y="131.7">DQ9_B</text>
<text x="37.5" y="136.8">CK_T_B</text>
<text x="77.5" y="136.8">CK_T_A</text>
<text x="134.9" y="136.8">DQ3_A</text>
<text x="134.9" y="134.3">DQ2_A</text>
<text x="181.6" y="134.3">DQ10_A</text>
<text x="181.6" y="136.8">DQ11_A</text>
<text x="199.5" y="134.3">DQ2_B</text>
<text x="199.5" y="136.8">DQ3_B</text>
<text x="246.4" y="134.3">DQ10_B</text>
<text x="246.4" y="136.8">DQ11_B</text>
<text x="37.1" y="141.9">CKE0_B B15</text>
<text x="37.2" y="139.4">CK_C_B</text>
<text x="77.5" y="139.4">CK_C_A</text>
<text x="77.5" y="141.9">CKE0_A</text>
<text x="134.9" y="139.4">DQ4_A</text>
<text x="134.9" y="141.9">DQ5_A</text>
<text x="181.6" y="139.4">DQ12_A</text>
<text x="181.6" y="141.9">DQ13_A</text>
<text x="199.5" y="139.4">DQ4_B</text>
<text x="199.5" y="141.9">DQ5_B</text>
<text x="246.4" y="139.4">DQ12_B</text>
<text x="246.4" y="141.9">DQ13_B</text>
<text x="38.3" y="147">CS1_B</text>
<text x="38.3" y="144.4">CS0_B</text>
<text x="38.4" y="149.5">CA0_B E11</text>
<text x="77.5" y="147">CS1_A</text>
<text x="77.5" y="144.4">CS0_A</text>
<text x="77.5" y="149.5">CA0_A</text>
<text x="134.2" y="149.5">DMI0_A</text>
<text x="134.9" y="147">DQ7_A</text>
<text x="134.9" y="144.4">DQ6_A</text>
<text x="181.6" y="144.4">DQ14_A</text>
<text x="181.6" y="149.5">DMI1_A</text>
<text x="181.6" y="147">DQ15_A</text>
<text x="198.8" y="149.5">DMI0_B</text>
<text x="199.5" y="147">DQ7_B AA4</text>
<text x="199.5" y="144.4">DQ6_B</text>
<text x="242" y="147.1">AA9 DQ15_B</text>
<text x="246.4" y="149.5">DMI1_B</text>
<text x="246.4" y="144.4">DQ14_B</text>
<text x="38.4" y="154.6">CA2_B</text>
<text x="38.4" y="152.1">CA1_B D11</text>
<text x="77.5" y="152.1">CA1_A</text>
<text x="77.5" y="154.6">CA2_A</text>
<text x="38.4" y="159.7">CA4_B D12</text>
<text x="38.4" y="157.1">CA3_B</text>
<text x="77.5" y="157.1">CA3_A</text>
<text x="77.5" y="159.7">CA4_A</text>
<text x="31.4" y="164.8">RAM_RESET_N A15</text>
<text x="38.4" y="162.2">CA5_B</text>
<text x="77.5" y="162.2">CA5_A</text>
</g>
<g font-size="1.8" fill="#a90000">
<text x="45.6" y="75.9">B3</text>
<text x="73" y="75.9">B25</text>
<text x="45.6" y="81">C3</text>
<text x="45.7" y="78.5">A3</text>
<text x="45.7" y="83.6">A2</text>
<text x="73" y="78.5">C25</text>
<text x="73" y="81">D24</text>
<text x="73" y="83.6">D25</text>
<text x="45.6" y="86.1">B1</text>
<text x="45.6" y="88.6">C2</text>
<text x="73" y="86.1">E24</text>
<text x="73" y="88.6">E25</text>
<text x="142.3" y="88.6">J8</text>
<text x="158.5" y="85.1" transform="rotate(-90 158.5 85.1)">F1</text>
<text x="161" y="85.1" transform="rotate(-90 161 85.1)">A4</text>
<text x="163.6" y="85.8" transform="rotate(-90 163.6 85.8)">B10</text>
<text x="177.7" y="88.6">G2</text>
<text x="206.9" y="88.6">P8</text>
<text x="223.3" y="85" transform="rotate(-90 223.3 85)">T4</text>
<text x="225.8" y="85.7" transform="rotate(-90 225.8 85.7)">AB4</text>
<text x="228.3" y="86.2" transform="rotate(-90 228.3 86.2)">AA10</text>
<text x="242.6" y="88.6">T2</text>
<text x="45.6" y="91.2">B4</text>
<text x="45.7" y="93.7">A6</text>
<text x="73" y="91.2">B24</text>
<text x="73.1" y="93.7">A24</text>
<text x="142.1" y="93.7">H4</text>
<text x="142.3" y="91.2">J9</text>
<text x="206.9" y="91.2">P9</text>
<text x="206.9" y="93.7">R4</text>
<text x="242" y="91.2">T11</text>
<text x="242.6" y="93.7">A5</text>
<text x="45.6" y="96.3">B7</text>
<text x="45.6" y="98.8">B8</text>
<text x="45.7" y="101.3">A5</text>
<text x="73" y="96.3">B23</text>
<text x="73" y="98.8">C22</text>
<text x="73" y="101.3">C23</text>
<text x="142.1" y="96.3">H3</text>
<text x="142.1" y="101.3">H2</text>
<text x="142.2" y="98.8">K5</text>
<text x="206.9" y="98.8">N5</text>
<text x="206.9" y="96.3">R3</text>
<text x="206.9" y="101.3">R2</text>
<text x="241.9" y="98.8">G11</text>
<text x="242.6" y="96.3">A8</text>
<text x="73" y="106.4">B18</text>
<text x="142.1" y="106.4">H9</text>
<text x="142.3" y="103.9">J2</text>
<text x="206.9" y="103.9">P2</text>
<text x="206.9" y="106.4">R9</text>
<text x="73" y="109">B19</text>
<text x="73.1" y="111.5">A18</text>
<text x="141.5" y="109">H10</text>
<text x="141.5" y="111.5">H11</text>
<text x="206.3" y="109">R10</text>
<text x="206.3" y="111.5">R11</text>
<text x="45" y="116.6">C13</text>
<text x="45" y="119.1">B13</text>
<text x="73" y="114">C17</text>
<text x="73" y="116.6">B17</text>
<text x="73" y="119.1">C16</text>
<text x="141.7" y="114">J11</text>
<text x="142.3" y="116.6">J4</text>
<text x="142.3" y="119.1">J5</text>
<text x="206.3" y="114">P11</text>
<text x="206.9" y="116.6">P4</text>
<text x="206.9" y="119.1">P5</text>
<text x="45" y="121.7">C11</text>
<text x="45" y="124.2">C10</text>
<text x="73" y="121.7">B20</text>
<text x="73.1" y="124.2">A21</text>
<text x="142.2" y="121.7">K8</text>
<text x="142.2" y="124.2">D3</text>
<text x="177.1" y="124.2">D10</text>
<text x="206.8" y="124.2">W3</text>
<text x="206.9" y="121.7">N8</text>
<text x="241.8" y="124.2">W10</text>
<text x="45.6" y="129.3">B9</text>
<text x="45.7" y="126.7">A9</text>
<text x="73" y="126.7">C21</text>
<text x="73" y="129.3">B22</text>
<text x="73" y="131.8">C20</text>
<text x="142.2" y="129.3">B2</text>
<text x="142.2" y="131.8">C2</text>
<text x="142.2" y="126.7">E3</text>
<text x="177.1" y="129.3">B11</text>
<text x="177.1" y="131.8">C11</text>
<text x="177.2" y="126.7">E10</text>
<text x="206.5" y="129.3">AA2</text>
<text x="207" y="126.7">V3</text>
<text x="207" y="131.8">Y2</text>
<text x="241.4" y="129.3">AA11</text>
<text x="242" y="126.7">V10</text>
<text x="242" y="131.8">Y11</text>
<text x="45.6" y="136.9">D7</text>
<text x="73" y="136.9">D17</text>
<text x="142.2" y="134.4">E2</text>
<text x="142.3" y="136.9">F2</text>
<text x="177.2" y="134.4">E11</text>
<text x="177.2" y="136.9">F11</text>
<text x="206.9" y="136.9">U2</text>
<text x="207" y="134.4">V2</text>
<text x="241.9" y="136.9">U11</text>
<text x="242" y="134.4">V11</text>
<text x="45.6" y="139.4">D8</text>
<text x="73" y="142">B16</text>
<text x="73" y="139.4">E17</text>
<text x="142.2" y="142">E4</text>
<text x="142.3" y="139.4">F4</text>
<text x="177.8" y="142">E9</text>
<text x="177.8" y="139.4">F9</text>
<text x="206.9" y="139.4">U4</text>
<text x="207" y="142">V4</text>
<text x="242.5" y="139.4">U9</text>
<text x="242.6" y="142">V9</text>
<text x="45.6" y="144.5">C4</text>
<text x="45.6" y="147.1">C5</text>
<text x="73" y="144.5">C15</text>
<text x="73" y="147.1">D14</text>
<text x="73" y="149.6">E19</text>
<text x="142.2" y="144.5">C4</text>
<text x="142.2" y="147.1">B4</text>
<text x="142.2" y="149.6">C3</text>
<text x="177.1" y="149.6">C10</text>
<text x="177.7" y="144.5">C9</text>
<text x="177.7" y="147.1">B9</text>
<text x="206.5" y="147.1">AA4</text>
<text x="207" y="144.5">Y4</text>
<text x="207" y="149.6">Y3</text>
<text x="242" y="149.6">Y10</text>
<text x="242" y="147.1">AA9</text>
<text x="242.6" y="144.5">Y9</text>
<text x="45.6" y="154.7">D9</text>
<text x="73" y="152.1">D20</text>
<text x="73" y="154.7">D23</text>
<text x="45.7" y="157.2">E9</text>
<text x="73" y="159.8">D21</text>
<text x="73" y="157.2">E21</text>
<text x="161" y="156.8" transform="rotate(-90 161 156.8)">A10</text>
<text x="225.8" y="157.4" transform="rotate(-90 225.8 157.4)">AB10</text>
<text x="45.1" y="167.4">E12</text>
<text x="45.7" y="162.3">E8</text>
<text x="73" y="162.3">D18</text>
</g>
</svg>
